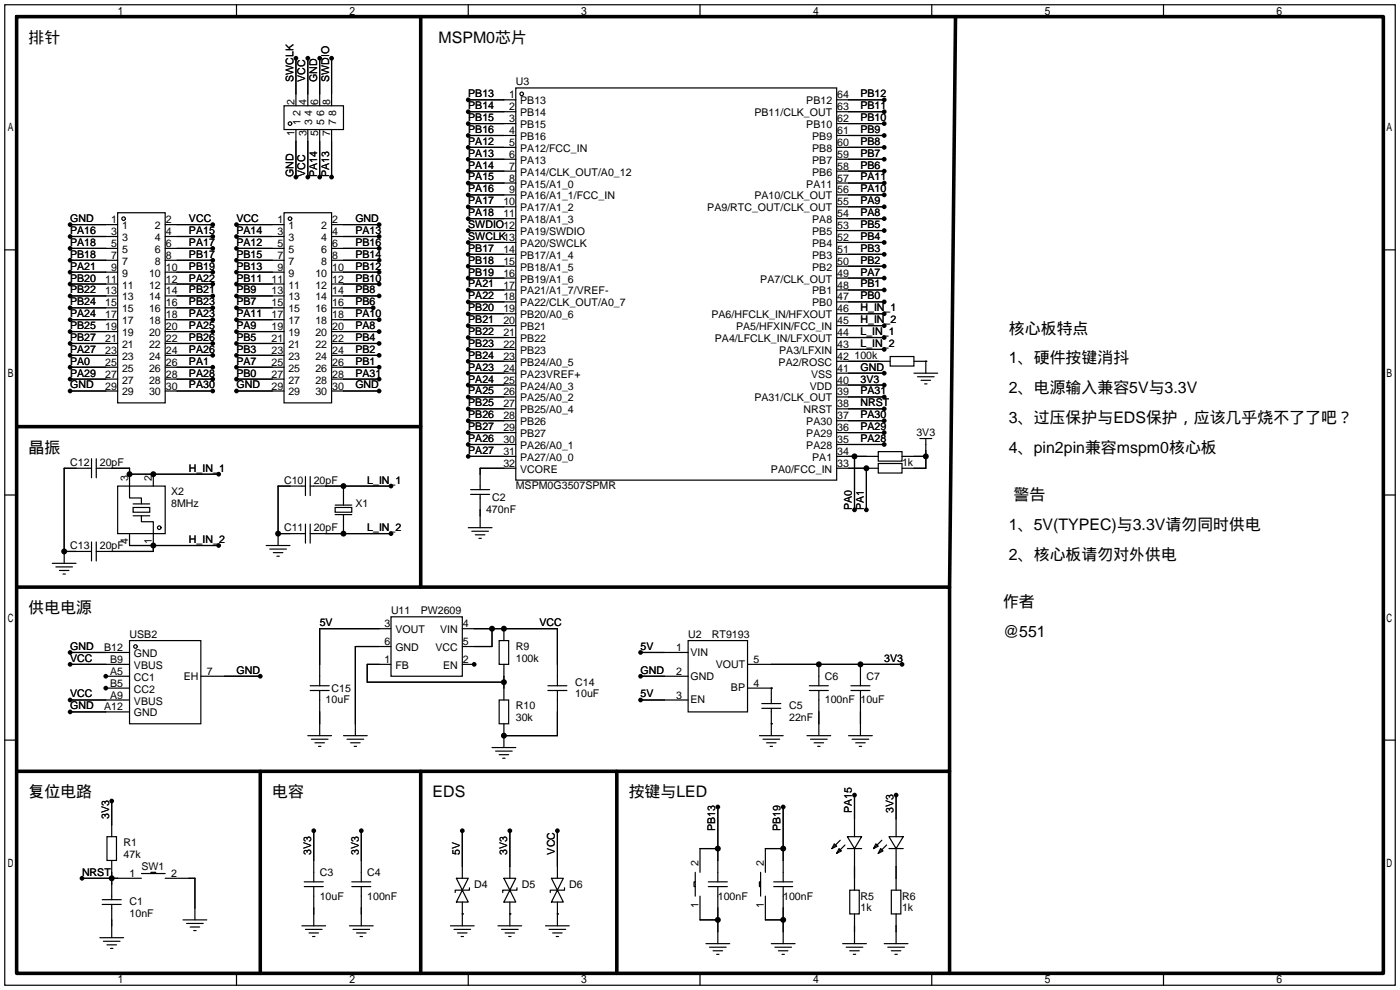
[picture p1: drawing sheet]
<svg xmlns="http://www.w3.org/2000/svg" width="299mm" height="212mm" viewBox="0 0 299 212" stroke-linecap="round" stroke-linejoin="round" font-family="sans-serif">
<path d="M0 0h299.2v211.6h-299.2z" fill="#fff" stroke="#fff" stroke-width=".25"/>
<g fill="#000">
<circle cx="63.2" cy="12.4" r=".51"/>
<circle cx="65.8" cy="12.4" r=".51"/>
<circle cx="68.3" cy="12.4" r=".51"/>
<circle cx="70.9" cy="12.4" r=".51"/>
<circle cx="63.2" cy="37.8" r=".51"/>
<circle cx="65.8" cy="37.8" r=".51"/>
<circle cx="68.3" cy="37.8" r=".51"/>
<circle cx="70.9" cy="37.8" r=".51"/>
<circle cx="100.1" cy="39.1" r=".51"/>
<circle cx="100.1" cy="31.5" r=".51"/>
<circle cx="100.1" cy="34" r=".51"/>
<circle cx="100.1" cy="26.4" r=".51"/>
<circle cx="100.1" cy="29" r=".51"/>
<circle cx="100.1" cy="23.9" r=".51"/>
<circle cx="100.1" cy="36.6" r=".51"/>
<circle cx="100.1" cy="21.3" r=".51"/>
<circle cx="189" cy="39.1" r=".51"/>
<circle cx="189" cy="31.5" r=".51"/>
<circle cx="189" cy="29" r=".51"/>
<circle cx="189" cy="34" r=".51"/>
<circle cx="189" cy="26.4" r=".51"/>
<circle cx="189" cy="23.9" r=".51"/>
<circle cx="189" cy="36.6" r=".51"/>
<circle cx="189" cy="21.3" r=".51"/>
<circle cx="15" cy="50.5" r=".51"/>
<circle cx="15" cy="48" r=".51"/>
<circle cx="15" cy="58.2" r=".51"/>
<circle cx="15" cy="53.1" r=".51"/>
<circle cx="15" cy="55.6" r=".51"/>
<circle cx="45.5" cy="48" r=".51"/>
<circle cx="45.5" cy="50.5" r=".51"/>
<circle cx="45.5" cy="58.2" r=".51"/>
<circle cx="45.5" cy="53.1" r=".51"/>
<circle cx="45.5" cy="55.6" r=".51"/>
<circle cx="50.5" cy="50.5" r=".51"/>
<circle cx="50.5" cy="58.2" r=".51"/>
<circle cx="50.5" cy="48" r=".51"/>
<circle cx="50.5" cy="53.1" r=".51"/>
<circle cx="50.5" cy="55.6" r=".51"/>
<circle cx="81" cy="48" r=".51"/>
<circle cx="81" cy="50.5" r=".51"/>
<circle cx="81" cy="58.2" r=".51"/>
<circle cx="81" cy="53.1" r=".51"/>
<circle cx="81" cy="55.6" r=".51"/>
<circle cx="100.1" cy="51.8" r=".51"/>
<circle cx="100.1" cy="56.9" r=".51"/>
<circle cx="100.1" cy="41.7" r=".51"/>
<circle cx="100.1" cy="54.4" r=".51"/>
<circle cx="100.1" cy="44.2" r=".51"/>
<circle cx="100.1" cy="46.7" r=".51"/>
<circle cx="100.1" cy="59.4" r=".51"/>
<circle cx="100.1" cy="49.3" r=".51"/>
<circle cx="189" cy="41.7" r=".51"/>
<circle cx="189" cy="51.8" r=".51"/>
<circle cx="189" cy="44.2" r=".51"/>
<circle cx="189" cy="56.9" r=".51"/>
<circle cx="189" cy="54.4" r=".51"/>
<circle cx="189" cy="46.7" r=".51"/>
<circle cx="189" cy="59.4" r=".51"/>
<circle cx="189" cy="49.3" r=".51"/>
<circle cx="15" cy="70.9" r=".51"/>
<circle cx="15" cy="60.7" r=".51"/>
<circle cx="15" cy="73.4" r=".51"/>
<circle cx="15" cy="63.2" r=".51"/>
<circle cx="15" cy="75.9" r=".51"/>
<circle cx="15" cy="65.8" r=".51"/>
<circle cx="15" cy="78.5" r=".51"/>
<circle cx="15" cy="68.3" r=".51"/>
<circle cx="45.5" cy="70.9" r=".51"/>
<circle cx="45.5" cy="73.4" r=".51"/>
<circle cx="45.5" cy="63.2" r=".51"/>
<circle cx="45.5" cy="60.7" r=".51"/>
<circle cx="45.5" cy="75.9" r=".51"/>
<circle cx="45.5" cy="65.8" r=".51"/>
<circle cx="45.5" cy="78.5" r=".51"/>
<circle cx="45.5" cy="68.3" r=".51"/>
<circle cx="50.5" cy="63.2" r=".51"/>
<circle cx="50.5" cy="75.9" r=".51"/>
<circle cx="50.5" cy="60.7" r=".51"/>
<circle cx="50.5" cy="73.4" r=".51"/>
<circle cx="50.5" cy="70.9" r=".51"/>
<circle cx="50.5" cy="65.8" r=".51"/>
<circle cx="50.5" cy="78.5" r=".51"/>
<circle cx="50.5" cy="68.3" r=".51"/>
<circle cx="79.8" cy="65.8" r=".51"/>
<circle cx="81" cy="63.2" r=".51"/>
<circle cx="81" cy="60.7" r=".51"/>
<circle cx="81" cy="73.4" r=".51"/>
<circle cx="81" cy="75.9" r=".51"/>
<circle cx="81" cy="70.9" r=".51"/>
<circle cx="81" cy="78.5" r=".51"/>
<circle cx="81" cy="68.3" r=".51"/>
<circle cx="100.1" cy="67.1" r=".51"/>
<circle cx="100.1" cy="69.6" r=".51"/>
<circle cx="100.1" cy="79.8" r=".51"/>
<circle cx="100.1" cy="64.5" r=".51"/>
<circle cx="100.1" cy="77.2" r=".51"/>
<circle cx="100.1" cy="72.1" r=".51"/>
<circle cx="100.1" cy="62" r=".51"/>
<circle cx="100.1" cy="74.7" r=".51"/>
<circle cx="189" cy="79.8" r=".51"/>
<circle cx="189" cy="69.6" r=".51"/>
<circle cx="189" cy="67.1" r=".51"/>
<circle cx="189" cy="64.5" r=".51"/>
<circle cx="189" cy="72.1" r=".51"/>
<circle cx="189" cy="62" r=".51"/>
<circle cx="189" cy="74.7" r=".51"/>
<circle cx="15" cy="83.6" r=".51"/>
<circle cx="15" cy="81" r=".51"/>
<circle cx="45.5" cy="83.6" r=".51"/>
<circle cx="45.5" cy="81" r=".51"/>
<circle cx="50.5" cy="83.6" r=".51"/>
<circle cx="50.5" cy="81" r=".51"/>
<circle cx="81" cy="83.6" r=".51"/>
<circle cx="81" cy="81" r=".51"/>
<circle cx="100.1" cy="92.5" r=".51"/>
<circle cx="100.1" cy="89.9" r=".51"/>
<circle cx="100.1" cy="82.3" r=".51"/>
<circle cx="100.1" cy="95" r=".51"/>
<circle cx="100.1" cy="97.5" r=".51"/>
<circle cx="100.1" cy="84.8" r=".51"/>
<circle cx="100.1" cy="87.4" r=".51"/>
<circle cx="182.6" cy="97.5" r=".63"/>
<circle cx="189" cy="82.3" r=".51"/>
<circle cx="189" cy="92.5" r=".51"/>
<circle cx="189" cy="95" r=".51"/>
<circle cx="189" cy="89.9" r=".51"/>
<circle cx="189" cy="84.8" r=".51"/>
<circle cx="189" cy="87.4" r=".51"/>
<circle cx="197.9" cy="97.5" r=".63"/>
<circle cx="13.7" cy="117.9" r=".63"/>
<circle cx="27.7" cy="101.3" r=".63"/>
<circle cx="32.8" cy="101.3" r=".63"/>
<circle cx="32.8" cy="116.6" r=".63"/>
<circle cx="46.7" cy="101.3" r=".51"/>
<circle cx="46.7" cy="116.6" r=".51"/>
<circle cx="59.4" cy="114" r=".63"/>
<circle cx="73.4" cy="114" r=".63"/>
<circle cx="73.4" cy="103.9" r=".63"/>
<circle cx="83.6" cy="114" r=".51"/>
<circle cx="83.6" cy="103.9" r=".51"/>
<circle cx="182.6" cy="109" r=".51"/>
<circle cx="185.2" cy="109" r=".51"/>
<circle cx="185.2" cy="100.1" r=".63"/>
<circle cx="15" cy="139.4" r=".51"/>
<circle cx="105.2" cy="134.4" r=".63"/>
<circle cx="107.7" cy="134.4" r=".63"/>
<circle cx="136.9" cy="139.4" r=".51"/>
<circle cx="15" cy="142" r=".51"/>
<circle cx="15" cy="152.1" r=".51"/>
<circle cx="15" cy="149.6" r=".51"/>
<circle cx="22.6" cy="144.5" r=".51"/>
<circle cx="22.6" cy="147.1" r=".51"/>
<circle cx="55.6" cy="144.5" r=".51"/>
<circle cx="101.3" cy="142" r=".51"/>
<circle cx="107.7" cy="157.2" r=".63"/>
<circle cx="107.7" cy="145.8" r=".63"/>
<circle cx="136.9" cy="144.5" r=".51"/>
<circle cx="136.9" cy="149.6" r=".51"/>
<circle cx="175" cy="142" r=".63"/>
<circle cx="183.9" cy="142" r=".63"/>
<circle cx="192.8" cy="142" r=".51"/>
<circle cx="23.9" cy="171.2" r=".51"/>
<circle cx="67.1" cy="177.5" r=".51"/>
<circle cx="77.2" cy="177.5" r=".51"/>
<circle cx="98.8" cy="177.5" r=".51"/>
<circle cx="109" cy="177.5" r=".51"/>
<circle cx="119.1" cy="177.5" r=".51"/>
<circle cx="153.4" cy="172.5" r=".51"/>
<circle cx="167.4" cy="172.5" r=".51"/>
<circle cx="182.6" cy="169.9" r=".51"/>
<circle cx="191.5" cy="169.9" r=".51"/>
<circle cx="17.5" cy="187.7" r=".51"/>
<circle cx="23.9" cy="187.7" r=".63"/>
<circle cx="153.4" cy="181.4" r=".63"/>
<circle cx="153.4" cy="196.6" r=".63"/>
<circle cx="167.4" cy="181.4" r=".63"/>
<circle cx="167.4" cy="196.6" r=".63"/>
</g>
<g fill="none" stroke="#000" stroke-width=".25">
<path d="M1 1h297.2v209.6h-297.2zM3.6 3.6h292.1v204.4h-292.1zM50.5 1v2.6M63.2 12.4v10.2M65.8 12.4v10.2M68.3 12.4v10.2M70.9 12.4v10.2M100.1 1v2.6M110.2 18.8h68.6v83.8h-68.6zM149.6 1v2.6M199.1 1v2.6M248.7 1v2.6"/>
<path d="M60.7 22.6h12.7v5.1h-12.7zM63.2 27.7v10.1M65.8 27.7v10.1M68.3 27.7v10.1M70.9 27.7v10.1M100.1 21.3h10.1M100.1 23.9h10.1M100.1 26.4h10.1M100.1 29h10.1M100.1 31.5h10.1M100.1 34h10.1M100.1 36.6h10.1"/>
<path d="M100.1 39.1h10.1M178.8 21.3h10.2M178.8 23.9h10.2M178.8 26.4h10.2M178.8 29h10.2M178.8 31.5h10.2M178.8 34h10.2M178.8 36.6h10.2M178.8 39.1h10.2M1 53.4h2.6M15 48h10.1M15 50.5h10.1"/>
<path d="M15 53.1h10.1M15 55.6h10.1M15 58.2h10.1M25.1 45.5h10.2v40.6h-10.2zM35.3 48h10.2M35.3 50.5h10.2M35.3 53.1h10.2M35.3 55.6h10.2M35.3 58.2h10.2M50.5 48h10.2M50.5 50.5h10.2M50.5 53.1h10.2"/>
<path d="M50.5 55.6h10.2M50.5 58.2h10.2M60.7 45.5h10.2v40.6h-10.2zM70.9 48h10.1M70.9 50.5h10.1M70.9 53.1h10.1M70.9 55.6h10.1M70.9 58.2h10.1M100.1 41.7h10.1M100.1 44.2h10.1M100.1 46.7h10.1M100.1 49.3h10.1"/>
<path d="M100.1 51.8h10.1M100.1 54.4h10.1M100.1 56.9h10.1M100.1 59.4h10.1M178.8 41.7h10.2M178.8 44.2h10.2M178.8 46.7h10.2M178.8 49.3h10.2M178.8 51.8h10.2M178.8 54.4h10.2M178.8 56.9h10.2M178.8 59.4h10.2"/>
<path d="M295.7 53.4h2.5M15 78.5h10.1M15 75.9h10.1M15 73.4h10.1M15 60.7h10.1M15 70.9h10.1M15 63.2h10.1M15 68.3h10.1M15 65.8h10.1M35.3 78.5h10.2M35.3 75.9h10.2M35.3 73.4h10.2"/>
<path d="M35.3 60.7h10.2M35.3 70.9h10.2M35.3 63.2h10.2M35.3 68.3h10.2M35.3 65.8h10.2M50.5 78.5h10.2M50.5 75.9h10.2M50.5 73.4h10.2M50.5 60.7h10.2M50.5 70.9h10.2M50.5 63.2h10.2M50.5 68.3h10.2"/>
<path d="M50.5 65.8h10.2M70.9 78.5h10.1M70.9 75.9h10.1M70.9 73.4h10.1M70.9 60.7h10.1M70.9 70.9h10.1M70.9 63.2h10.1M70.9 68.3h10.1M70.9 65.8h8.9M100.1 62h10.1M100.1 64.5h10.1M100.1 67.1h10.1"/>
<path d="M100.1 69.6h10.1M100.1 72.1h10.1M100.1 74.7h10.1M100.1 77.2h10.1M100.1 79.8h10.1M178.8 62h10.2M178.8 64.5h10.2M178.8 67.1h10.2M178.8 69.6h10.2M178.8 72.1h10.2M178.8 74.7h10.2M178.8 77.2h11.4"/>
<path d="M178.8 79.8h10.2M190.2 76.2h5.1v2h-5.1zM195.3 77.2h2.6M195.3 79.8h5.1M197.9 77.2h.1M197.9 77.2v2.6M15 83.6h10.1M15 81h10.1M19.6 98v4.1M20.6 98v4.1M35.3 83.6h10.2M35.3 81h10.2"/>
<path d="M50.5 83.6h10.2M50.5 81h10.2M70.9 83.6h10.1M70.9 81h10.1M100.1 82.3h10.1M100.1 84.8h10.1M100.1 87.4h10.1M100.1 89.9h10.1M100.1 92.5h10.1M100.1 95h10.1M100.1 97.5h10.1M178.8 82.3h10.2"/>
<path d="M178.8 84.8h10.2M178.8 87.4h10.2M178.8 89.9h10.2M178.8 92.5h10.2M178.8 95h10.2M178.8 97.5h8.9M182.6 97.5v11.5M187.7 96.5h5.1v2.1h-5.1zM187.7 99.1h5.1v2h-5.1zM192.8 97.5h5.1M196.1 80.5h3.5M196.6 93.7h2.5"/>
<path d="M196.8 81.3h2.1M197.6 82h.5M197.9 93.7v6.4h-5.1M1 105.8h2.6M13.7 117.9h5.9M19.6 115.8v4.1M19.6 100.1h-5.9v20.3M20.6 100.1h7.1v6.3h2.5v1.3M20.6 115.8v4.1M25.1 103.9h10.2v10.1h-10.2zM27.7 114v2.6h19M27.7 101.3h19"/>
<path d="M28.4 108.5h3.6v1h-3.6zM28.4 110.2h3.6M28.4 107.7h3.6M30.2 110.2v1.3h2.6v6.4h-12.2M32.8 101.3v2.6M56.9 116.6h5.1M57.7 117.3h3.5M58.4 118.1h2.1M59.2 118.9h.5M59.4 114h5.9M65.3 101.9v4M65.3 112v4.1"/>
<path d="M65.3 103.9h-5.9v12.7M66.3 101.9v4M66.3 112v4.1M66.3 103.9h17.3M66.3 114h17.3M71.6 108.5h3.6v1h-3.6zM71.6 110h3.6M71.6 107.9h3.6M73.4 103.9v4M73.4 110v4M100.1 112.8h5.1M100.6 105.7h4"/>
<path d="M100.6 104.6h4M100.8 113.5h3.6M101.6 114.3h2M102.4 115.1h.5M102.6 105.7v7.1M110.2 100.1h-7.6v4.5M178.8 100.1h8.9M185.2 100.1v8.9M295.7 105.8h2.5M11.2 120.4h5.1M11.9 121.2h3.6M12.7 121.9h2"/>
<path d="M13.5 122.7h.5M15 139.4h12.7M27.7 136.9h15.2v17.8h-15.2zM83.6 131.8h15.2v12.7h-15.2zM83.6 134.4h-15.3v12.2M83.6 138.2h-7.7v19M98.8 134.4h20.3v12.2M105.2 134.4v3.8h-6.4M106.7 136.9h2v5.1h-2zM107.7 134.4v2.5M136.9 139.4h10.2M147.1 136.9h12.7v15.2h-12.7z"/>
<path d="M1 158.2h2.6M15 149.6h12.7M15 142h12.7M15 152.1h12.7M22.6 144.5h5.1M22.6 147.1h5.1M42.9 144.5h12.7M65.8 157.2h5.1M66.3 146.6h4.1M66.3 147.6h4.1M66.5 158h3.6M67.3 158.8h2"/>
<path d="M68.1 159.5h.5M68.3 147.6v9.6M73.4 157.2h5.1M74.2 158h3.5M74.9 158.8h2.1M75.7 159.5h.5M83.6 142h-5.1v3.8h29.2M98.8 142h2.5M105.2 159.8h5M106.7 149.6h2v5.1h-2zM107.7 142v7.6M107.7 154.7v5.1"/>
<path d="M117.1 146.6h4.1M117.1 147.6h4.1M119.1 147.6v9.6h-11.4M136.9 144.5h10.2M136.9 149.6h10.2M159.8 147.1h5M159.8 142h33M162.3 157.2h5.1M162.8 151.4h4.1M162.8 150.4h4.1M163.1 158h3.5M163.8 158.8h2.1"/>
<path d="M164.6 159.5h.5M164.8 147.1h.1M164.8 154.7h.1M164.8 147.1v3.3M164.8 151.4v5.8M172.5 157.2h5M173 146.6h4M173 147.6h4M173.2 158h3.6M174 158.8h2M174.8 159.5h.5M175 142v4.6"/>
<path d="M175 147.6v9.6M181.4 157.2h5M181.9 146.6h4M181.9 147.6h4M182.1 158h3.6M182.9 158.8h2M183.6 159.5h.5M183.9 142v4.6M183.9 147.6v9.6M295.7 158.2h2.5M22.9 178.8h2v5.1h-2zM23.9 171.2v7.6"/>
<path d="M67.1 177.5v11M77.2 177.5v11M98.8 177.5v10.2M105.9 160.5h3.6M106.7 161.3h2M107.4 162.1h.5M109 177.5v10.2M119.1 177.5v10.2M153.4 172.5v16M167.4 172.5v16M179.6 179.6l-1.8 1.8M181.1 178.8h3l-1.5 2.6z"/>
<path d="M182.6 169.9v8.9M188.5 179.6l-1.8 1.8M190 178.8h3l-1.5 2.6zM191.5 169.9v8.9M17.5 187.7h12.7M21.8 193.3h4.1M21.8 192.3h4.1M23.9 183.9v8.4M23.9 193.3v7.1M30.2 186.7h5.1M32.3 186.7v-.3h1v.3M35.3 187.7h6.4v8.9"/>
<path d="M39.1 196.6h5.1M39.9 197.4h3.5M40.6 198.1h2.1M41.4 198.9h.5M64.5 197.9h5.1M65 189.5h4.1M65 188.5h4.1M65.3 198.6h3.5M66 199.4h2.1M67.1 189.5v8.4M74.7 197.9h5.1M75.2 189.5h4"/>
<path d="M75.2 188.5h4M75.4 198.6h3.6M76.2 199.4h2M77.2 189.5v8.4M96.3 197.9h5M97 198.6h3.6M97.5 187.7h2.6l-1.3 2.5zM97.8 199.4h2M98.8 190.2l1.3 2.6h-2.6zM98.8 195.3h.1M98.8 192.8v5.1M100.3 189.7v.5h-3v.6"/>
<path d="M106.4 197.9h5.1M107.2 198.6h3.5M107.7 187.7h2.5l-1.2 2.5zM107.9 199.4h2.1M109 190.2l1.2 2.6h-2.5zM109 195.3h.1M109 192.8v5.1M110.5 189.7v.5h-3.1v.6M116.6 197.9h5.1M117.3 198.6h3.6M117.9 187.7h2.5l-1.3 2.5zM118.1 199.4h2"/>
<path d="M119.1 190.2l1.3 2.6h-2.5zM119.1 195.3h.1M119.1 192.8v5.1M120.6 189.7v.5h-3v.6M148.6 188.5h-.3v1h.3M148.6 186.4v5.1M149.6 191.5v5.1h3.8M151.4 189.5h4M151.4 188.5h4M153.4 181.4h-3.8v5M153.4 189.5v12.2M162.6 188.5h-.3v1h.3"/>
<path d="M162.6 186.4v5.1M163.6 191.5v5.1h3.8M165.4 189.5h4M165.4 188.5h4M167.4 181.4h-3.8v5M167.4 189.5v12.2M178.3 180.3l.5 .5-1 .6zM179.3 181.4l.5 .5-1 .5zM180.6 180.6l-1.8 1.8M181.1 181.4h3M181.6 190.2h2v5.1h-2zM182.6 181.4v8.8"/>
<path d="M182.6 195.3v6.4M187.2 180.3l.5 .5-1 .6zM188.2 181.4l.5 .5-1 .5zM189.5 180.6l-1.8 1.8M190 181.4h3M190.5 190.2h2v5.1h-2zM191.5 181.4v8.8M191.5 195.3v6.4M21.3 200.4h5.1M22.1 201.2h3.6M22.9 201.9h2M23.6 202.7h.5"/>
<path d="M50.5 208v2.6M66.8 200.2h.5M77 200.2h.5M98.6 200.2h.5M100.1 208v2.6M108.7 200.2h.5M118.9 200.2h.5M149.6 208v2.6M150.9 201.7h5.1M151.6 202.4h3.6M152.4 203.2h2M153.2 204h.5"/>
<path d="M164.8 201.7h5.1M165.6 202.4h3.6M166.4 203.2h2M167.1 204h.5M180.1 201.7h5.1M180.8 202.4h3.6M181.6 203.2h2M182.4 204h.5M189 201.7h5.1M189.7 202.4h3.6M190.5 203.2h2M191.3 204h.5"/>
<path d="M199.1 208v2.6M248.7 208v2.6"/>
<circle cx="62" cy="26.4" r=".38"/>
<circle cx="111.5" cy="20.1" r=".38"/>
<circle cx="26.4" cy="46.7" r=".38"/>
<circle cx="62" cy="46.7" r=".38"/>
<circle cx="34" cy="112.8" r=".38"/>
<circle cx="29" cy="138.2" r=".38"/>
</g>
<path d="M3.6 3.6h292.1v204.4h-292.1zM89.9 3.6v87.6h-86.3M204.2 3.6l-1.3 121.9M89.9 91.2v34.3h-86.3M89.9 125.5h113v39.3h-199.3M55.6 164.8v43.2M89.9 164.8v43.2M131.8 164.8v43.2M202.9 164.8v43.2" fill="none" stroke="#000" stroke-width=".76"/>
<g font-size="3.4">
<text x="6.1" y="9.1">排针</text>
<text x="93.7" y="9.1">MSPM0芯片</text>
<text x="215.6" y="71.3">核心板特点</text>
<text x="215.6" y="77.7">1、硬件按键消抖</text>
<text x="215.6" y="84">2、电源输入兼容5V与3.3V</text>
<text x="215.6" y="90.4">3、过压保护与EDS保护，应该几乎烧不了了吧？</text>
<text x="6.1" y="96.7">晶振</text>
<text x="215.6" y="96.7">4、pin2pin兼容mspm0核心板</text>
<text x="216.6" y="106.9">警告</text>
<text x="215.6" y="113.2">1、5V(TYPEC)与3.3V请勿同时供电</text>
<text x="215.6" y="119.6">2、核心板请勿对外供电</text>
<text x="6.1" y="131">供电电源</text>
<text x="214.4" y="129.7">作者</text>
<text x="214.4" y="136.1">@551</text>
<text x="6.1" y="170.4">复位电路</text>
<text x="58.2" y="170.4">电容</text>
<text x="92.5" y="170.4">EDS</text>
<text x="134.4" y="170.4">按键与LED</text>
</g>
<g font-size="2.3">
<text x="62.7" y="17.5" transform="rotate(-90 62.7 17.5)">SWCLK</text>
<text x="65.2" y="17.5" transform="rotate(-90 65.2 17.5)">VCC</text>
<text x="67.8" y="17.5" transform="rotate(-90 67.8 17.5)">GND</text>
<text x="70.3" y="17.5" transform="rotate(-90 70.3 17.5)">SWDIO</text>
<text x="62.9" y="22.5" transform="rotate(-90 62.9 22.5)">2</text>
<text x="65.5" y="22.5" transform="rotate(-90 65.5 22.5)">4</text>
<text x="68" y="22.5" transform="rotate(-90 68 22.5)">6</text>
<text x="70.6" y="22.5" transform="rotate(-90 70.6 22.5)">8</text>
<text x="100.1" y="20.8">PB13</text>
<text x="100.1" y="23.3">PB14</text>
<text x="108.8" y="21">1</text>
<text x="108.8" y="23.6">2</text>
<text x="110.2" y="18.3">U3</text>
<text x="111.2" y="22.3">PB13</text>
<text x="172.3" y="22.3">PB12</text>
<text x="178.9" y="23.6">63</text>
<text x="178.9" y="21">64</text>
<text x="183.9" y="23.3">PB11</text>
<text x="183.9" y="20.8">PB12</text>
<text x="62.9" y="29.1" transform="rotate(-90 62.9 29.1)">1</text>
<text x="64.2" y="26.7" transform="rotate(-90 64.2 26.7)">1</text>
<text x="64.2" y="24.8" transform="rotate(-90 64.2 24.8)">2</text>
<text x="65.5" y="29.1" transform="rotate(-90 65.5 29.1)">3</text>
<text x="66.7" y="26.7" transform="rotate(-90 66.7 26.7)">3</text>
<text x="66.7" y="24.8" transform="rotate(-90 66.7 24.8)">4</text>
<text x="68" y="29.1" transform="rotate(-90 68 29.1)">5</text>
<text x="69.3" y="26.7" transform="rotate(-90 69.3 26.7)">5</text>
<text x="69.3" y="24.8" transform="rotate(-90 69.3 24.8)">6</text>
<text x="70.6" y="29.1" transform="rotate(-90 70.6 29.1)">7</text>
<text x="71.8" y="26.7" transform="rotate(-90 71.8 26.7)">7</text>
<text x="71.8" y="24.8" transform="rotate(-90 71.8 24.8)">8</text>
<text x="100.1" y="25.9">PB15</text>
<text x="100.1" y="28.4">PB16</text>
<text x="108.8" y="26.1">3</text>
<text x="108.8" y="28.6">4</text>
<text x="111.2" y="24.8">PB14</text>
<text x="111.2" y="27.4">PB15</text>
<text x="111.2" y="29.9">PB16</text>
<text x="161.2" y="24.8">PB11/CLK_OUT</text>
<text x="172.3" y="27.4">PB10</text>
<text x="173.6" y="29.9">PB9</text>
<text x="178.9" y="28.6">61</text>
<text x="178.9" y="26.1">62</text>
<text x="183.9" y="28.4">PB9</text>
<text x="183.9" y="25.9">PB10</text>
<text x="100.1" y="31">PA12</text>
<text x="100.1" y="33.5">PA13</text>
<text x="108.8" y="31.2">5</text>
<text x="108.8" y="33.7">6</text>
<text x="111.2" y="32.5">PA12/FCC_IN</text>
<text x="111.2" y="35">PA13</text>
<text x="173.6" y="35">PB7</text>
<text x="173.6" y="32.5">PB8</text>
<text x="178.9" y="33.7">59</text>
<text x="178.9" y="31.2">60</text>
<text x="183.9" y="33.5">PB7</text>
<text x="183.9" y="31">PB8</text>
<text x="62.7" y="37.8" transform="rotate(-90 62.7 37.8)">GND</text>
<text x="65.2" y="37.8" transform="rotate(-90 65.2 37.8)">VCC</text>
<text x="67.8" y="37.8" transform="rotate(-90 67.8 37.8)">PA14</text>
<text x="70.3" y="37.8" transform="rotate(-90 70.3 37.8)">PA13</text>
<text x="100.1" y="36">PA14</text>
<text x="100.1" y="38.6">PA15</text>
<text x="100.1" y="41.1">PA16</text>
<text x="108.8" y="36.3">7</text>
<text x="108.8" y="38.8">8</text>
<text x="108.8" y="41.3">9</text>
<text x="111.2" y="37.5">PA14/CLK_OUT/A0_12</text>
<text x="111.2" y="40.1">PA15/A1_0</text>
<text x="172.3" y="40.1">PA11</text>
<text x="173.6" y="37.5">PB6</text>
<text x="178.9" y="41.3">56</text>
<text x="178.9" y="38.8">57</text>
<text x="178.9" y="36.3">58</text>
<text x="183.9" y="36">PB6</text>
<text x="183.9" y="41.1">PA10</text>
<text x="183.9" y="38.6">PA11</text>
<text x="15" y="47.5">GND</text>
<text x="23.8" y="47.7">1</text>
<text x="35.4" y="47.7">2</text>
<text x="40.4" y="47.5">VCC</text>
<text x="50.5" y="47.5">VCC</text>
<text x="59.3" y="47.7">1</text>
<text x="71" y="47.7">2</text>
<text x="75.9" y="47.5">GND</text>
<text x="100.1" y="43.7">PA17</text>
<text x="100.1" y="46.2">PA18</text>
<text x="107.6" y="43.9">10</text>
<text x="107.6" y="46.4">11</text>
<text x="111.2" y="42.6">PA16/A1_1/FCC_IN</text>
<text x="111.2" y="45.2">PA17/A1_2</text>
<text x="111.2" y="47.7">PA18/A1_3</text>
<text x="151.2" y="45.2">PA9/RTC_OUT/CLK_OUT</text>
<text x="161.2" y="42.6">PA10/CLK_OUT</text>
<text x="173.6" y="47.7">PA8</text>
<text x="178.9" y="46.4">54</text>
<text x="178.9" y="43.9">55</text>
<text x="183.9" y="46.2">PA8</text>
<text x="183.9" y="43.7">PA9</text>
<text x="15" y="50">PA16</text>
<text x="15" y="52.5">PA18</text>
<text x="23.8" y="50.2">3</text>
<text x="23.8" y="52.8">5</text>
<text x="26.1" y="49">1</text>
<text x="26.1" y="51.5">3</text>
<text x="33.1" y="51.5">4</text>
<text x="33.1" y="49">2</text>
<text x="35.4" y="52.8">6</text>
<text x="35.4" y="50.2">4</text>
<text x="40.4" y="50">PA15</text>
<text x="40.4" y="52.5">PA17</text>
<text x="50.5" y="52.5">PA12</text>
<text x="50.5" y="50">PA14</text>
<text x="59.3" y="50.2">3</text>
<text x="59.3" y="52.8">5</text>
<text x="61.6" y="49">1</text>
<text x="61.6" y="51.5">3</text>
<text x="68.7" y="51.5">4</text>
<text x="68.7" y="49">2</text>
<text x="71" y="52.8">6</text>
<text x="71" y="50.2">4</text>
<text x="75.9" y="50">PA13</text>
<text x="75.9" y="52.5">PB16</text>
<text x="100.1" y="53.8">PB17</text>
<text x="100.1" y="51.3">SWCLK13</text>
<text x="100.1" y="48.7">SWDIO12</text>
<text x="111.2" y="50.2">PA19/SWDIO</text>
<text x="111.2" y="52.8">PA20/SWCLK</text>
<text x="173.6" y="52.8">PB4</text>
<text x="173.6" y="50.2">PB5</text>
<text x="178.9" y="51.5">52</text>
<text x="178.9" y="49">53</text>
<text x="183.9" y="53.8">PB3</text>
<text x="183.9" y="51.3">PB4</text>
<text x="183.9" y="48.7">PB5</text>
<text x="15" y="55.1">PB18</text>
<text x="15" y="57.6">PA21</text>
<text x="23.8" y="55.3">7</text>
<text x="23.8" y="57.9">9</text>
<text x="26.1" y="54">5</text>
<text x="26.1" y="56.6">7</text>
<text x="26.1" y="59.1">9</text>
<text x="31.8" y="59.1">10</text>
<text x="33.1" y="56.6">8</text>
<text x="33.1" y="54">6</text>
<text x="35.4" y="57.9">10</text>
<text x="35.4" y="55.3">8</text>
<text x="40.4" y="55.1">PB17</text>
<text x="40.4" y="57.6">PB19</text>
<text x="50.5" y="57.6">PB13</text>
<text x="50.5" y="55.1">PB15</text>
<text x="59.3" y="55.3">7</text>
<text x="59.3" y="57.9">9</text>
<text x="61.6" y="54">5</text>
<text x="61.6" y="56.6">7</text>
<text x="61.6" y="59.1">9</text>
<text x="67.4" y="59.1">10</text>
<text x="68.7" y="56.6">8</text>
<text x="68.7" y="54">6</text>
<text x="71" y="57.9">10</text>
<text x="71" y="55.3">8</text>
<text x="75.9" y="57.6">PB12</text>
<text x="75.9" y="55.1">PB14</text>
<text x="100.1" y="56.4">PB18</text>
<text x="100.1" y="58.9">PB19</text>
<text x="107.6" y="54">14</text>
<text x="107.6" y="56.6">15</text>
<text x="107.6" y="59.1">16</text>
<text x="111.2" y="55.3">PB17/A1_4</text>
<text x="111.2" y="57.9">PB18/A1_5</text>
<text x="173.6" y="57.9">PB2</text>
<text x="173.6" y="55.3">PB3</text>
<text x="178.9" y="59.1">49</text>
<text x="178.9" y="56.6">50</text>
<text x="178.9" y="54">51</text>
<text x="183.9" y="56.4">PB2</text>
<text x="183.9" y="58.9">PA7</text>
<text x="15" y="60.2">PB20</text>
<text x="15" y="62.7">PB22</text>
<text x="15" y="65.2">PB24</text>
<text x="22.5" y="60.4">11</text>
<text x="22.5" y="62.9">13</text>
<text x="22.5" y="65.5">15</text>
<text x="26.1" y="61.7">11</text>
<text x="26.1" y="64.2">13</text>
<text x="31.8" y="64.2">14</text>
<text x="31.8" y="61.7">12</text>
<text x="35.4" y="65.5">16</text>
<text x="35.4" y="62.9">14</text>
<text x="35.4" y="60.4">12</text>
<text x="40.4" y="60.2">PA22</text>
<text x="40.4" y="62.7">PB21</text>
<text x="40.4" y="65.2">PB23</text>
<text x="50.5" y="65.2">PB7</text>
<text x="50.5" y="62.7">PB9</text>
<text x="50.5" y="60.2">PB11</text>
<text x="58.1" y="60.4">11</text>
<text x="58.1" y="62.9">13</text>
<text x="58.1" y="65.5">15</text>
<text x="61.6" y="61.7">11</text>
<text x="61.6" y="64.2">13</text>
<text x="67.4" y="64.2">14</text>
<text x="67.4" y="61.7">12</text>
<text x="71" y="65.5">16</text>
<text x="71" y="62.9">14</text>
<text x="71" y="60.4">12</text>
<text x="75.9" y="65.2">PB6</text>
<text x="75.9" y="62.7">PB8</text>
<text x="75.9" y="60.2">PB10</text>
<text x="100.1" y="61.4">PA21</text>
<text x="100.1" y="64">PA22</text>
<text x="107.6" y="61.7">17</text>
<text x="107.6" y="64.2">18</text>
<text x="111.2" y="60.4">PB19/A1_6</text>
<text x="111.2" y="62.9">PA21/A1_7/VREF-</text>
<text x="111.2" y="65.5">PA22/CLK_OUT/A0_7</text>
<text x="162.5" y="60.4">PA7/CLK_OUT</text>
<text x="173.6" y="65.5">PB0</text>
<text x="173.6" y="62.9">PB1</text>
<text x="178.9" y="64.2">47</text>
<text x="178.9" y="61.7">48</text>
<text x="183.9" y="64">PB0</text>
<text x="183.9" y="61.4">PB1</text>
<text x="15" y="67.8">PA24</text>
<text x="15" y="70.3">PB25</text>
<text x="22.5" y="68">17</text>
<text x="22.5" y="70.6">19</text>
<text x="26.1" y="66.7">15</text>
<text x="26.1" y="69.3">17</text>
<text x="26.1" y="71.8">19</text>
<text x="31.8" y="71.8">20</text>
<text x="31.8" y="69.3">18</text>
<text x="31.8" y="66.7">16</text>
<text x="35.4" y="70.6">20</text>
<text x="35.4" y="68">18</text>
<text x="40.4" y="67.8">PA23</text>
<text x="40.4" y="70.3">PA25</text>
<text x="50.5" y="70.3">PA9</text>
<text x="50.5" y="67.8">PA11</text>
<text x="58.1" y="68">17</text>
<text x="58.1" y="70.6">19</text>
<text x="61.6" y="66.7">15</text>
<text x="61.6" y="69.3">17</text>
<text x="61.6" y="71.8">19</text>
<text x="67.4" y="71.8">20</text>
<text x="67.4" y="69.3">18</text>
<text x="67.4" y="66.7">16</text>
<text x="71" y="70.6">20</text>
<text x="71" y="68">18</text>
<text x="75.9" y="70.3">PA8</text>
<text x="75.9" y="67.8">PA10</text>
<text x="100.1" y="66.5">PB20</text>
<text x="100.1" y="69.1">PB21</text>
<text x="100.1" y="71.6">PB22</text>
<text x="107.6" y="66.7">19</text>
<text x="107.6" y="69.3">20</text>
<text x="107.6" y="71.8">21</text>
<text x="111.2" y="68">PB20/A0_6</text>
<text x="111.2" y="70.6">PB21</text>
<text x="152" y="68">PA6/HFCLK_IN/HFXOUT</text>
<text x="157.3" y="70.6">PA5/HFXIN/FCC_IN</text>
<text x="178.9" y="71.8">44</text>
<text x="178.9" y="69.3">45</text>
<text x="178.9" y="66.7">46</text>
<text x="183.9" y="66.5">H_IN_1</text>
<text x="183.9" y="69.1">H_IN_2</text>
<text x="183.9" y="71.6">L_IN_1</text>
<text x="15" y="77.9">PA0</text>
<text x="15" y="75.4">PA27</text>
<text x="15" y="72.9">PB27</text>
<text x="22.5" y="73.1">21</text>
<text x="22.5" y="75.6">23</text>
<text x="26.1" y="74.4">21</text>
<text x="26.1" y="76.9">23</text>
<text x="31.8" y="76.9">24</text>
<text x="31.8" y="74.4">22</text>
<text x="35.4" y="75.6">24</text>
<text x="35.4" y="73.1">22</text>
<text x="40.4" y="77.9">PA1</text>
<text x="40.4" y="75.4">PA26</text>
<text x="40.4" y="72.9">PB26</text>
<text x="50.5" y="75.4">PB3</text>
<text x="50.5" y="72.9">PB5</text>
<text x="50.5" y="77.9">PA7</text>
<text x="58.1" y="73.1">21</text>
<text x="58.1" y="75.6">23</text>
<text x="61.6" y="74.4">21</text>
<text x="61.6" y="76.9">23</text>
<text x="67.4" y="76.9">24</text>
<text x="67.4" y="74.4">22</text>
<text x="71" y="75.6">24</text>
<text x="71" y="73.1">22</text>
<text x="75.9" y="75.4">PB2</text>
<text x="75.9" y="72.9">PB4</text>
<text x="75.9" y="77.9">PB1</text>
<text x="100.1" y="74.1">PB23</text>
<text x="100.1" y="76.7">PB24</text>
<text x="107.6" y="74.4">22</text>
<text x="107.6" y="76.9">23</text>
<text x="111.2" y="73.1">PB22</text>
<text x="111.2" y="75.6">PB23</text>
<text x="152.8" y="73.1">PA4/LFCLK_IN/LFXOUT</text>
<text x="166.5" y="75.6">PA3/LFXIN</text>
<text x="178.9" y="76.9">42</text>
<text x="178.9" y="74.4">43</text>
<text x="182.6" y="76.7">100k</text>
<text x="183.9" y="74.1">L_IN_2</text>
<text x="15" y="80.5">PA29</text>
<text x="15" y="83">GND</text>
<text x="22.5" y="78.2">25</text>
<text x="22.5" y="80.7">27</text>
<text x="22.5" y="83.3">29</text>
<text x="26.1" y="79.4">25</text>
<text x="26.1" y="82">27</text>
<text x="31.8" y="82">28</text>
<text x="31.8" y="79.4">26</text>
<text x="35.4" y="83.3">30</text>
<text x="35.4" y="80.7">28</text>
<text x="35.4" y="78.2">26</text>
<text x="40.4" y="80.5">PA28</text>
<text x="40.4" y="83">PA30</text>
<text x="50.5" y="80.5">PB0</text>
<text x="50.5" y="83">GND</text>
<text x="58.1" y="78.2">25</text>
<text x="58.1" y="80.7">27</text>
<text x="58.1" y="83.3">29</text>
<text x="61.6" y="79.4">25</text>
<text x="61.6" y="82">27</text>
<text x="67.4" y="82">28</text>
<text x="67.4" y="79.4">26</text>
<text x="71" y="83.3">30</text>
<text x="71" y="80.7">28</text>
<text x="71" y="78.2">26</text>
<text x="75.9" y="80.5">PA31</text>
<text x="75.9" y="83">GND</text>
<text x="100.1" y="79.2">PA23</text>
<text x="100.1" y="81.8">PA24</text>
<text x="107.6" y="79.4">24</text>
<text x="107.6" y="82">25</text>
<text x="111.2" y="78.2">PB24/A0_5</text>
<text x="111.2" y="80.7">PA23VREF+</text>
<text x="111.2" y="83.3">PA24/A0_3</text>
<text x="166.4" y="78.2">PA2/ROSC</text>
<text x="173.1" y="83.3">VDD</text>
<text x="173.3" y="80.7">VSS</text>
<text x="178.9" y="82">40</text>
<text x="178.9" y="79.4">41</text>
<text x="183.9" y="81.8">3V3</text>
<text x="183.9" y="79.2">GND</text>
<text x="26.1" y="84.5">29</text>
<text x="31.8" y="84.5">30</text>
<text x="61.6" y="84.5">29</text>
<text x="67.4" y="84.5">30</text>
<text x="100.1" y="84.3">PA25</text>
<text x="100.1" y="86.8">PB25</text>
<text x="100.1" y="89.4">PB26</text>
<text x="107.6" y="84.5">26</text>
<text x="107.6" y="87.1">27</text>
<text x="107.6" y="89.6">28</text>
<text x="111.2" y="85.8">PA25/A0_2</text>
<text x="111.2" y="88.3">PB25/A0_4</text>
<text x="161.2" y="85.8">PA31/CLK_OUT</text>
<text x="171.7" y="88.3">NRST</text>
<text x="178.9" y="89.6">37</text>
<text x="178.9" y="87.1">38</text>
<text x="178.9" y="84.5">39</text>
<text x="183.9" y="84.3">PA31</text>
<text x="183.9" y="89.4">PA30</text>
<text x="183.9" y="86.8">NRST</text>
<text x="100.1" y="91.9">PB27</text>
<text x="100.1" y="94.5">PA26</text>
<text x="107.6" y="92.1">29</text>
<text x="107.6" y="94.7">30</text>
<text x="111.2" y="90.9">PB26</text>
<text x="111.2" y="93.4">PB27</text>
<text x="111.2" y="96">PA26/A0_1</text>
<text x="172.3" y="96">PA28</text>
<text x="172.3" y="93.4">PA29</text>
<text x="172.3" y="90.9">PA30</text>
<text x="178.9" y="94.7">35</text>
<text x="178.9" y="92.1">36</text>
<text x="183.9" y="94.5">PA28</text>
<text x="183.9" y="91.9">PA29</text>
<text x="195.8" y="93.2">3V3</text>
<text x="15" y="99.5">C12</text>
<text x="21.3" y="99.5">20pF</text>
<text x="40.4" y="100.8">H_IN_1</text>
<text x="100.1" y="97">PA27</text>
<text x="107.6" y="97.2">31</text>
<text x="107.6" y="99.8">32</text>
<text x="111.2" y="98.5">PA27/A0_0</text>
<text x="111.2" y="101">VCORE</text>
<text x="164.8" y="101">PA0/FCC_IN</text>
<text x="173.6" y="98.5">PA1</text>
<text x="178.9" y="99.8">33</text>
<text x="178.9" y="97.2">34</text>
<text x="192.8" y="99.5">1k</text>
<text x="27.4" y="102.9" transform="rotate(-90 27.4 102.9)">3</text>
<text x="32.5" y="102.9" transform="rotate(-90 32.5 102.9)">2</text>
<text x="36.6" y="105.9">X2</text>
<text x="60.7" y="103.3">C10</text>
<text x="67.1" y="103.3">20pF</text>
<text x="78.5" y="103.3">L_IN_1</text>
<text x="105.2" y="107.2">C2</text>
<text x="110.2" y="104.6">MSPM0G3507SPMR</text>
<text x="36.6" y="108.4">8MHz</text>
<text x="60.7" y="113.5">C11</text>
<text x="67.1" y="113.5">20pF</text>
<text x="75.9" y="108.4">X1</text>
<text x="78.5" y="113.5">L_IN_2</text>
<text x="103.9" y="109.7">470nF</text>
<text x="182.1" y="109" transform="rotate(-90 182.1 109)">PA0</text>
<text x="184.6" y="109" transform="rotate(-90 184.6 109)">PA1</text>
<text x="15" y="117.3">C13</text>
<text x="21.3" y="117.3">20pF</text>
<text x="27.4" y="116.3" transform="rotate(-90 27.4 116.3)">4</text>
<text x="32.5" y="116.3" transform="rotate(-90 32.5 116.3)">1</text>
<text x="40.4" y="116">H_IN_2</text>
<text x="83.6" y="131.3">U11</text>
<text x="89.9" y="131.3">PW2609</text>
<text x="27.7" y="136.4">USB2</text>
<text x="68.3" y="133.8">5V</text>
<text x="82.2" y="134.1">3</text>
<text x="82.2" y="137.9">6</text>
<text x="84.5" y="135.3">VOUT</text>
<text x="94.1" y="135.3">VIN</text>
<text x="98.9" y="134.1">4</text>
<text x="98.9" y="137.9">5</text>
<text x="115.3" y="133.8">VCC</text>
<text x="147.1" y="136.4">U2</text>
<text x="152.1" y="136.4">RT9193</text>
<text x="15" y="138.9">GND</text>
<text x="15" y="141.4">VCC</text>
<text x="22.3" y="139.1">B12</text>
<text x="23.5" y="141.7">B9</text>
<text x="28.6" y="140.4">GND</text>
<text x="28.6" y="142.9">VBUS</text>
<text x="50.5" y="144">GND</text>
<text x="82.2" y="141.7">1</text>
<text x="84.5" y="139.1">GND</text>
<text x="84.5" y="142.9">FB</text>
<text x="93.1" y="139.1">VCC</text>
<text x="94.7" y="142.9">EN</text>
<text x="98.9" y="141.7">2</text>
<text x="110.2" y="138.9">R9</text>
<text x="110.2" y="141.4">100k</text>
<text x="136.9" y="138.9">5V</text>
<text x="136.9" y="144">GND</text>
<text x="144.5" y="139.1">1</text>
<text x="147.6" y="140.2">VIN</text>
<text x="153" y="142.7">VOUT</text>
<text x="161" y="141.7">5</text>
<text x="189" y="141.4">3V3</text>
<text x="15" y="149.1">VCC</text>
<text x="23.5" y="146.8">B5</text>
<text x="23.5" y="144.2">A5</text>
<text x="23.5" y="149.3">A9</text>
<text x="28.6" y="148">CC2</text>
<text x="28.6" y="145.5">CC1</text>
<text x="39.3" y="145.2">EH</text>
<text x="44.2" y="144.2">7</text>
<text x="70.9" y="147.8">C15</text>
<text x="122.9" y="146.5">C14</text>
<text x="122.9" y="149.1">10uF</text>
<text x="136.9" y="149.1">5V</text>
<text x="144.5" y="144.2">2</text>
<text x="144.5" y="149.3">3</text>
<text x="147.6" y="145.2">GND</text>
<text x="156.2" y="147.8">BP</text>
<text x="161" y="146.8">4</text>
<text x="176.3" y="145.3">C6</text>
<text x="185.2" y="145.3">C7</text>
<text x="15" y="151.6">GND</text>
<text x="22.3" y="151.8">A12</text>
<text x="28.6" y="150.6">VBUS</text>
<text x="28.6" y="153.1">GND</text>
<text x="69.6" y="150.3">10uF</text>
<text x="110.2" y="151.6">R10</text>
<text x="110.2" y="154.1">30k</text>
<text x="147.6" y="150.3">EN</text>
<text x="168.7" y="151.6">C5</text>
<text x="168.7" y="154.1">22nF</text>
<text x="176.3" y="150.3">100nF</text>
<text x="183.9" y="150.3">10uF</text>
<text x="182.1" y="173.7" transform="rotate(-90 182.1 173.7)">PA15</text>
<text x="191" y="173.7" transform="rotate(-90 191 173.7)">3V3</text>
<text x="23.3" y="175" transform="rotate(-90 23.3 175)">3V3</text>
<text x="152.9" y="177.5" transform="rotate(-90 152.9 177.5)">PB13</text>
<text x="166.8" y="177.5" transform="rotate(-90 166.8 177.5)">PB19</text>
<text x="26.4" y="180.8">R1</text>
<text x="26.4" y="183.4">47k</text>
<text x="30.2" y="185.9">SW1</text>
<text x="66.5" y="182.6" transform="rotate(-90 66.5 182.6)">3V3</text>
<text x="76.7" y="182.6" transform="rotate(-90 76.7 182.6)">3V3</text>
<text x="98.3" y="182.6" transform="rotate(-90 98.3 182.6)">5V</text>
<text x="108.4" y="182.6" transform="rotate(-90 108.4 182.6)">3V3</text>
<text x="118.6" y="182.6" transform="rotate(-90 118.6 182.6)">VCC</text>
<text x="149.3" y="185.2" transform="rotate(-90 149.3 185.2)">2</text>
<text x="163.3" y="185.2" transform="rotate(-90 163.3 185.2)">2</text>
<text x="17.5" y="187.2">NRST</text>
<text x="27.7" y="187.4">1</text>
<text x="36.6" y="187.4">2</text>
<text x="68.3" y="187.2">C3</text>
<text x="78.5" y="187.2">C4</text>
<text x="101.3" y="189.7">D4</text>
<text x="111.5" y="189.7">D5</text>
<text x="121.7" y="189.7">D6</text>
<text x="27.7" y="193.5">C1</text>
<text x="27.7" y="196.1">10nF</text>
<text x="68.3" y="192.2">10uF</text>
<text x="78.5" y="192.2">100nF</text>
<text x="149.3" y="194" transform="rotate(-90 149.3 194)">1</text>
<text x="153.4" y="192.2">100nF</text>
<text x="163.3" y="194" transform="rotate(-90 163.3 194)">1</text>
<text x="167.4" y="192.2">100nF</text>
<text x="183.9" y="192.2">R5</text>
<text x="183.9" y="194.8">1k</text>
<text x="192.8" y="192.2">R6</text>
<text x="192.8" y="194.8">1k</text>
</g>
</svg>
